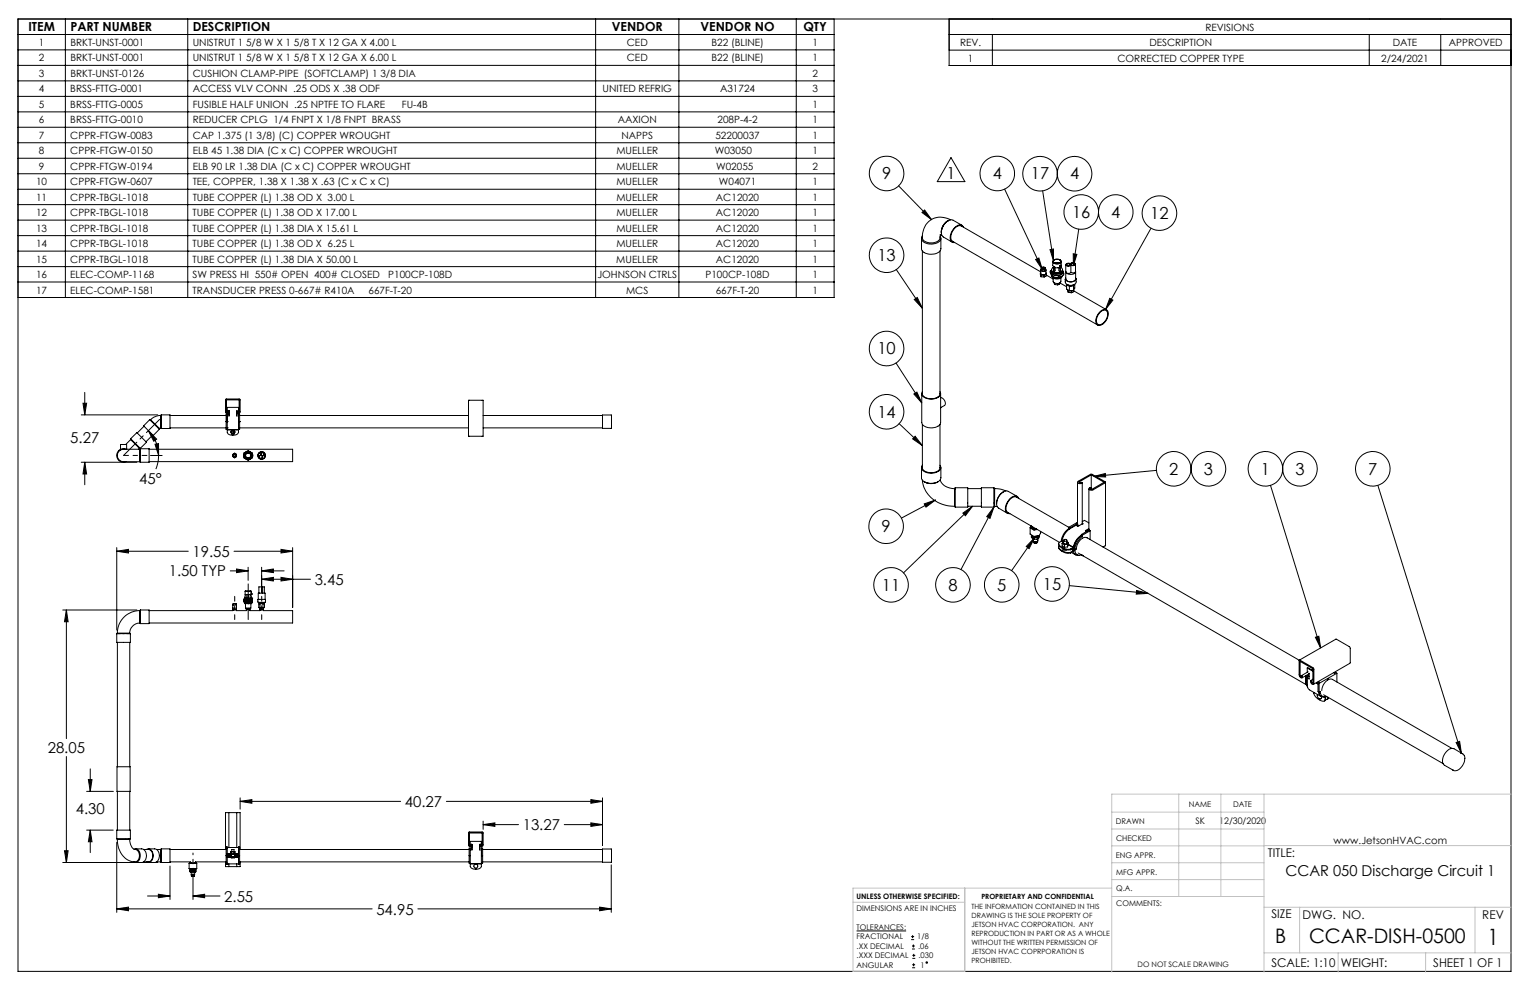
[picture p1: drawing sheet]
<svg xmlns="http://www.w3.org/2000/svg" width="432mm" height="279mm" viewBox="0 0 432 279" stroke-linecap="round" stroke-linejoin="round" font-family="sans-serif">
<g fill="none" stroke="#000" stroke-width=".28">
<path d="M5.1 18.5h230.3M5.1 9.7h230.3M5.1 14.1h230.3M5.1 5.4h421.3v268.7h-421.3zM18.5 5.4v78.6M53 5.4v78.6M168.1 5.4v78.6M191.6 5.4v78.6M224.7 5.4v78.6M235.4 5.4v78.6h-230.3M267.9 9.7h158.5M267.9 14.1h158.5"/>
<path d="M267.9 5.4v13.1h158.5M280.1 9.7v4.4M280.1 14.1v4.4M386.4 9.7v8.8M406.6 9.7v8.8M5.1 22.8h230.3M5.1 27.2h230.3M5.1 31.6h230.3M5.1 35.9h230.3M5.1 40.3h230.3M5.1 44.7h230.3M5.1 49h230.3"/>
<path d="M5.1 53.4h230.3M5.1 57.7h230.3M253.6 52.5l9.3 9.5M260.2 60l.7-.7 2 2.7zM268.4 44.5l3.9 6.8h-7.8zM283.5 53.4l10.6 22.6M294.3 53.8l3 19.8M5.1 62.1h230.3M5.1 66.5h230.3M5.1 70.9h230.3M5.1 75.2h230.3M5.1 79.6h230.3"/>
<path d="M252.9 76.1l7.4 10.9M260.1 67.3v2.9a2.76 2.76 0 0 0 3.5 1.5 1.94 1.94 0 0 0 1.9-1.5v-2.9M260.3 66.6a1.34 1.34 0 0 0 1.2 2.1 3.2 3.2 0 0 0 4-1.3l-.2-.7M260.3 70.8v40.4M265.3 70.8v40.4M265.4 66.3l.4 .1M267.4 62.4a3.9 3.9 0 0 0-1.7 3.3M267.6 62.3l-.2 .1M267.7 62.3l-.3 .1M267.8 62.2a3.6 3.6 0 0 0-2.1 3.7M268.3 62.1a5.2 5.2 0 0 0-5.8 .1 5.2 5.2 0 0 0-2 5.5 3.3 3.3 0 0 0 4.8-.3l.1-1.1M268.7 68.1l41.1 23.6"/>
<path d="M271.3 63.7l22.4 13M271.5 63.6l-2.5-1.4a2.84 2.84 0 0 0-3.2 2.5l-.1 .2a1.72 1.72 0 0 0 .5 2l2.5 1.4M271.5 63.9a1.95 1.95 0 0 0-2.6 1.2 2.18 2.18 0 0 0 .1 3.1M271.9 64.1a1.29 1.29 0 0 0-2.2-.1 3.6 3.6 0 0 0-1.3 4.1l.4 .3h.6M292.3 73.2l.9-.4 .9 3.2zM293.6 77l.2 .5M293.6 77l.2 1.1M293.7 76.2v1a.86 .86 0 0 0 1.5 0v-1M293.7 77h-.1M293.8 77.5v.6M293.8 77.5l.9 .1M293.8 78.1l.9 .1"/>
<path d="M293.9 75.7v.5a.72 .72 0 0 0 1.2 0v-.5M293.9 75.9a.55 .55 0 0 0 .1 .7 .55 .55 0 0 0 .7 0 .41 .41 0 0 0 .5-.2 .41 .41 0 0 0-.1-.5M294 75.6a.5 .5 0 0 1 .5-.2 .5 .5 0 0 1 .4 .4h-.1a.5 .5 0 0 1-.8-.2zM294.1 75.5a.3 .3 0 0 0-.2 .3 .3 .3 0 0 0 .3 .3 .45 .45 0 0 0 .6 0 .45 .45 0 0 0 .1-.6h-.1M294.1 75.5a.34 .34 0 0 1 .5-.1 .34 .34 0 0 1 .1 .4 .34 .34 0 0 1-.4 .1 .34 .34 0 0 1-.2-.4zM294.7 77.6v.6M295.1 77.9v.1M295.2 77l.1 .3M295.3 77.6l1.9 1.1M295.3 77.3l-.6 .3M295.3 77.3v.5l-.6 .4M296.3 70.4l1-.1v3.3z"/>
<path d="M296.4 76.5l.5 1.1M296.4 76.5v.5l.5 1.1M296.7 76.6l.1-.4a1.31 1.31 0 0 0 1.8 1.1 1.05 1.05 0 0 0 1.3-1.1v.4M296.8 76.4a1.81 1.81 0 0 0 3.1 0l.3 .7M296.8 76.3l-.4 .2M296.9 77.6l1.9 .3M296.9 78.1l1.9 .3M296.9 77.6v.5M297.1 73.8v1.1l.4 .5M297.1 75.6a.76 .76 0 0 0-.2 .9 .76 .76 0 0 0 .8 .4 1.41 1.41 0 0 0 2.1-1l-.3-.3M297.2 78.5v.9a1.26 1.26 0 0 0 2.2 0v-.9M297.3 78.2l1.5 .2"/>
<path d="M297.3 75.5h-.2M297.3 75.2v.3l.2 .1M297.4 73.4a1.25 1.25 0 0 1 2 .5 1.27 1.27 0 0 1-2.2-.2zM297.5 73.4l.3-.1a.98 .98 0 0 1 1.5 .7 1.19 1.19 0 0 1-2-.3zM297.5 79.8l.1 .5M297.5 75.4l.7 .2 1-.2 .1 1.3M297.5 75.4h.1M297.5 75.4l-.2 1.3M297.5 73.3a.61 .61 0 0 0-.4 .8 .61 .61 0 0 0 .8 .4 1.03 1.03 0 0 0 1.5-.9l-.2-.3M297.6 75.4l-.3 1.3M297.6 79.9v.4M297.7 74.2l.5-.1 .8 .1"/>
<path d="M297.7 76.4l-.4 .3M297.8 75.5v.9M298.8 75.5v.9M298.8 77.9v.5M298.9 76.4l.4 .3M299 75l.3 .5M299 75l.3-.2 .3 .5-.3 .2M299 75v.4l.3 .1M299.1 75.4l.2 1.3M299.1 73.3h.1M299.2 79.9l1.8 1M299.2 79.8v.2l-.7 .4"/>
<path d="M299.4 75.5h.1M299.4 75.5l-.2 .1M299.5 73.8v1.3M299.6 78l-.8 .4M299.6 76.5l-.1 .1a2.18 2.18 0 0 1-2.4 0M299.8 77.9a1.7 1.7 0 0 1-2.9 .1M299.9 76.5a1.06 1.06 0 0 1-1.4 1.2 1.39 1.39 0 0 1-1.8-1.1M300.2 77.1l-1.4 .8M300.2 77.1v.5l-1.4 .8M300.6 78.9h.1M300.8 78.5l-.2 .4M300.8 78.6a1.52 1.52 0 0 0 2.5 .6l.3-.6"/>
<path d="M300.8 76.6v.2M300.8 76.7v.1M300.8 76.8a.98 .98 0 0 0 1.4 .1M300.8 76.8a1.68 1.68 0 0 0 2.8-.1l-.1-.1a.85 .85 0 0 1-1.3 .3M300.9 74.5l.7-.2 .5 .1a.79 .79 0 0 1 .8-.3 .79 .79 0 0 1 .6 .6 1.04 1.04 0 0 1-1.3 .1v.1a.67 .67 0 0 1-.9 .3 .67 .67 0 0 1-.4-.7zM301 74.7a.67 .67 0 0 1 1.1 0M301.1 74.5a.47 .47 0 0 1 .6-.2 .47 .47 0 0 1 .2 .6 .47 .47 0 0 1-.6 .2 .47 .47 0 0 1-.2-.6zM302.2 74.8v2.1M302.3 74.6v-.1a.66 .66 0 0 1 1.1 .1M302.3 74.4a.58 .58 0 0 1 .6-.2 .58 .58 0 0 1 .4 .5 .56 .56 0 0 1-.6 .2 .56 .56 0 0 1-.4-.5zM302.9 71.6l1 .2-1 3.2zM303.5 74.5l.1 4.2a1.6 1.6 0 0 1-2.8 0v-4"/>
<path d="M303.6 78.5l.1 .2M303.7 78.7v.9a1.68 1.68 0 0 1-1.5 .9 1.68 1.68 0 0 1-1.6-.9v-.7M303.7 78.7h.1M304.4 64.7l-1.5 10.3M324.8 64.4l-12.8 22.9M258 84.5l.9-.5 1.4 3zM297.6 80.3l.9 .1M298.5 80v.4M299 80.2v.1M301 80.3v1.3l.8 .5M301 80.3l.8 .5M301.1 80.2l-.1 .1"/>
<path d="M301.3 81.8l.2 .7M301.4 80.4l.6 .2 .9-.2M301.4 81.9l.1 .1M301.5 82v.5M301.5 82h.2M301.5 82.5l.9 .1M301.8 80.8v1.3M302.1 82.1h.3M302.4 82.1v.5M302.5 82l-.1 .1M302.8 82.4v.1M303 80.7l-1.2 .1"/>
<path d="M303 80.7v1.3M303 82l-1.2 .1M303 82.1l9.3 5.3M303 81.8v.5l-.6 .3M303.1 80.3l-.1 .4M303.3 80.2v1.1l-.3 .7M310.4 88.1a1.25 1.25 0 0 1 1.3-.8 1.25 1.25 0 0 1 1.1 1.1 3.3 3.3 0 0 1-2.8 3.4 1.92 1.92 0 0 1-.3-2.9zM310.4 88.2a1.19 1.19 0 0 1 1.6-.6 1.19 1.19 0 0 1 .6 1.6 2.46 2.46 0 0 1-2.8 2.3 2.37 2.37 0 0 1 .6-3.3zM313.2 84.2l.9 .5-2.1 2.6zM22.9 117.1h21.6M23.4 113.8h1l-.5 3.3zM23.9 110.7v6.4"/>
<path d="M42.3 118.4l-1.8 1.8 1.3 1.3 1.5 1.4 1.7-1.8M42.3 118.4l2.7 2.7M42.3 118.4h.2M42.5 118.4l2.5 2.5M45.4 117.3a4.2 4.2 0 0 0-2.9 1.1M45.4 117.3v3.5M45.5 117.1h2.5v3.8h-2.5M45.5 117.1v3.8M45.5 117.1l-.1 .2M48 117.3h15.8M63.7 112.7l4-.1 .1 3.6a.45 .45 0 0 1-.6 .5 .45 .45 0 0 1-.2-.7l.1 .1a.21 .21 0 0 0 .1 .3 .21 .21 0 0 0 .3-.1v-3.4h-3.6v3.4a.27 .27 0 0 0 .4 .1 .27 .27 0 0 0 .1-.4 .46 .46 0 0 1-.2 .8 .46 .46 0 0 1-.6-.6zM63.8 119h.1"/>
<path d="M63.8 119v2.1h.3M63.8 119h.3M64.1 119v2.2M64.1 119h.1M64.1 116.9v2.1M64.4 116l-.3 .2v-1.2h3.2v1.2l-.2-.2M64.4 116h.1M64.5 116h.2v1.4h-.6M64.7 116.4l-.1 .5M64.7 116.9h-.9v2.1M66.7 116.9h.9v2.1M66.7 116.4l.1 .5"/>
<path d="M66.9 116h-.2v1.4h.6M67.3 119v2.2M67.3 119h.1M67.3 116.9v2.1M67.3 119h.3M67.6 119h.1M67.6 119v2.1h-.3M67.6 117.3h64.6M132.2 113h4.1v10.1h-4.1zM136.3 117.3h33.7M170 117.1l2.6 .1-.1 3.7h-2.5zM252.9 102.4l7.2 11.3"/>
<path d="M253.8 119.6l6.5 6.2M257.9 111.2l.9-.5 1.3 3zM260.1 111.1v8.1a2.9 2.9 0 0 0 4 1.4 1.69 1.69 0 0 0 1.4-1.4v-8.1M260.3 110.6a1.47 1.47 0 0 0 1.6 1.9 2.67 2.67 0 0 0 3.6-1.5l-.2-.4M260.3 111a2.16 2.16 0 0 0 2.7 1.5 2.12 2.12 0 0 0 2.3-1.5M260.3 119.8v12.3M265.3 119.8v12.3M265.5 112.2a1.52 1.52 0 0 1 1.1 2.2l-1.1 .7M22.9 130.5h15.7M23.9 130.5l.5 3.3h-1zM23.9 130.5v6.3M33.6 127.1l-.1 .1"/>
<path d="M35.6 126.8a1.93 1.93 0 0 0-2.7 1.8 1.93 1.93 0 0 0 2.7 1.7M35.8 126.8l-.1-1.4h-1.7l-.1 1.5M36.9 124.1l-1.4 1.3M36.9 123.8v.3M36.9 124.1l2.5 2.4M36.9 123.8l1.7-1.7 1.3 1.2 1.4 1.5-1.7 1.7M36.9 123.8l2.7 2.7M39.4 126.5h.2M39.4 126.5l-.3 .3M39.4 126.8v3.5M39.5 130.3l.1 .2M39.5 126.8h-2.1a6 6 0 0 0-3.8 .5 1.93 1.93 0 0 0 0 2.3 1.93 1.93 0 0 0 2.2 .7h3.7"/>
<path d="M39.5 126.8v3.5M39.6 126.6l-.1 .2M39.6 126.6h2.5v3.9h-2.5M39.6 126.6v3.9M40.6 120.3l-1.9 1.9M41.9 121.6l2.3 2.3-.8 .6zM41.9 121.6a10 10 0 0 1 2.9 7M42.1 126.8h40.5v3.5h-40.5M42.5 128.6h3.3M43.1 122.8l-1.9 1.9M43.7 125.4l1-.2 .1 3.4zM44.8 128.6l-.1 1.4-.7 2.4"/>
<path d="M45 120.9v.2M45.4 120.8l-.4 .1M45.4 120.8l.1 .1M48 120.8h15.8M64.1 120.8h.1M64.1 121.2v.1M64.1 121.3a1.48 1.48 0 0 0 .7 1.4 1.48 1.48 0 0 0 1.6 .1l.8-.6 .1-.9M64.1 121.2h.1M64.1 121.2h3.2M64.1 121.3h3.2M65.4 121.4h.6l.4 .5-.4 .6h-.6l-.3-.6zM65.7 128.2l.5-.3 .5 .3v.7l-.5 .3-.5-.3z"/>
<path d="M67.3 121.2v.1M67.3 121.2h.1M67.6 120.8h64.6M68.8 127.8l1.2-.6 1.2 .6v1.4l-1.2 .7-1.2-.7zM69.2 128.5h-.2l.2 .1M70 127.7v-.2l.1 .2M70 129.4v.2l.1-.2M70 127.5a1.1 1.1 0 0 1 1.1 .9M70.9 128.5h.1M70.9 128.6h.1M71.2 128.7h.1M71.2 128.4h.1"/>
<path d="M71.2 128.4v.3M71.2 128.4h-.3v.3h.3M73.7 127.8a.52 .52 0 0 1 .9 .2 .52 .52 0 0 1-.6 .7 .52 .52 0 0 1-.3 .7 .52 .52 0 0 1-.6-.4 .52 .52 0 0 1 .5-.6zM136.3 120.8h33.7M258.3 123.1l2 2.7-2.7-1.9zM260.1 132v2.8a2.31 2.31 0 0 0 2.7 1.6l1.7-.3a1.42 1.42 0 0 0 1-1.3v-2.8M260.3 135.5a8.6 8.6 0 0 0 9.1 7.4M260.3 131.3a1.17 1.17 0 0 0 .8 1.9 3.6 3.6 0 0 0 4.4-.9v-.4l-.2-.6M260.3 131.8a2.02 2.02 0 0 0 2.5 1.6 2.04 2.04 0 0 0 2.5-1.6M260.8 136a3.8 3.8 0 0 0 3.9 0M265.4 135.4a3.8 3.8 0 0 0 4 2.5M269.4 137.9v5"/>
<path d="M269.6 137.7l-.2 .2M269.6 137.7h3.5v5.4h-3.5M269.6 137.7v5.4M273.1 137.9h3.9M280.5 137.7h-3.5v5.4h3.5M280.5 137.7v5.4M280.5 137.7l.2 .2M280.7 137.9l1.5 .1 1.7 .6M280.7 137.9v5M283.2 138.8a3.7 3.7 0 0 0-1.9 3.4M304.1 136.1v11.6M304.2 135.9l3.6-2.1h.4l3.8 2.3-3.5 2.2a.61 .61 0 0 1-.7 .1 .61 .61 0 0 1-.4-.6l.5-.2-.2 .4 .4 .1 3.5-2-3.6-2.1-3.5 2.1 .2 .2 .6-.2 .1 .1-.1 .2a.6 .6 0 0 1-.7 .1 .6 .6 0 0 1-.4-.6z"/>
<path d="M305.4 136.2v11.6M307.3 138v11.6M307.9 137.7v.4M308 134v4.1M308.7 134.4l3.3-.8v1zM312 136.1v17.9l-.7 .4M326.4 132.8l-17.7 1.6M358.6 137l14.1 45.9M388.9 137l23.5 75.5M32.9 155.6l3.4-.6v1.1zM32.9 154.6v23.2M32.9 155.6h20.2"/>
<path d="M66 155.6h16.6M79.3 155l3.3 .6-3.3 .5zM82.6 154.6v16.9M260.8 142.2l3.2-1.1-2.7 2zM264 141.1l-9.6 5.1M269.4 142.9l.2 .2M271.7 144.8l2.8-1.9-2 2.7zM273.1 142.9h3.9M274.5 142.9l-19.5 18.8M280.5 143.1l-9.3 17.6M280.5 143.1l-1.1 3.2-.9-.5zM280.7 142.9l.7 .1"/>
<path d="M280.7 142.9l-.2 .2M284.3 144.6l14.7 8.5M286.8 140.3l14.9 8.5M287.1 140.4a1.95 1.95 0 0 0-2.6 1.2 2.18 2.18 0 0 0 .1 3.1M287.1 140.1l-2.5-1.4a2.58 2.58 0 0 0-3 2 2.18 2.18 0 0 0 .2 2.7l2.5 1.5M287.5 140.7a1.34 1.34 0 0 0-2.3-.1 3.4 3.4 0 0 0-1.1 4.1l.9 .3M290.7 148.9l.1 1.9 .9 .6 1.7-.3M290.8 148.9l.9 .7 1.1-.2M291 148.4l-.2 .5M291.1 148.4l-.2 .5 .9 .5 .8-.1M291.1 151.3v.4l.8 .5M291.1 151.3l.4 .2"/>
<path d="M291.2 151.1l-.1 .2M291.2 148.6a.89 .89 0 0 0 1.2 .6M291.2 151.1a1.17 1.17 0 0 0 2 .1M291.2 151.1l.3 .4M291.2 151.1h.1M291.5 151.5l1 .2M291.5 151.5l.4 .3M291.5 152v.5a.8 .8 0 0 0 1.4 0v-.5M291.6 152.7a.62 .62 0 0 0 .6 .6 .62 .62 0 0 0 .6-.6M291.7 152.8l.5 .2 .5-.2M291.8 153.2l.5 .2 .4-.2M291.9 151.8l-6.4 9.2"/>
<path d="M291.9 151.8v.4M291.9 151.8l-1.5 3-.8-.6zM292.5 151.7l-.6 .1M292.5 151.7h.6M292.8 151.2l-.7 .2M293.1 152l-1.2 .2M293.1 151.7v.3M293.2 151.2l-.7 .5M293.2 151.2l-.1 .5M293.2 151.2h.1M293.4 151.1l-.3 .9M293.7 150l-.3 1.1"/>
<path d="M298.8 153.5v.1a3.1 3.1 0 0 0 3.3 1.6M298.8 154.4v.2M298.8 154.6a3 3 0 0 0 3.3 1.5M298.9 154l-.1 .3a2.45 2.45 0 0 0 2.3 1.6h1M299.7 152.7l-.9 .7a2.89 2.89 0 0 0 3.1 1.6h.2M299.7 152.7l.3 .2M299.7 152.6v.1M299.7 152.6l.4 .2M299.8 153.4l.6 .3M299.8 153.4v.7l.6 .4M299.9 154.8a.67 .67 0 0 0 .5 .6 .67 .67 0 0 0 .7-.2M300 152.9l-.2 .5"/>
<path d="M300.2 152.5v.7l.3 .3 .6-.2v-.8M300.2 152.8l-.2 .1M300.2 152.3h.1a.37 .37 0 0 1 .5-.1 .37 .37 0 0 1 .2 .5 .41 .41 0 0 1-.5 .1 .41 .41 0 0 1-.3-.5zM300.4 153.7v.8M301.1 152.9l.4 .2M301.3 154.3l-.9 .2M301.3 153.6l-.9 .1M301.3 153.6v.7M301.5 153.6l1.4 .8M301.5 153.7l1.4 .8M301.5 153.1v.7l-.2 .5M301.5 153.1l-.2 .5"/>
<path d="M301.7 149.2a4.8 4.8 0 0 0-2.2 3.6M301.7 149.2l.1 .1M301.7 148.8l.3 .2M301.7 148.8v.4M302 149v.2M302 149.2a5.2 5.2 0 0 0-2.3 3.4M302.1 155v.2M302.1 155.9v.2M302.3 155l.7 .4M302.4 155.9l1.2 .7M302.4 155l.6 .4M302.9 154.5l-.8 .5"/>
<path d="M302.9 155.6h.1M302.9 154.4v.1M302.9 155.6l.6 .9 1 .2M302.9 155.6l-.8 .5M303 155.4h.1M303 155.4l-.9 .5M303 155h.1M303 155l-.3-.2 .7 .4M303.1 155.4v.2M303.1 155h-.1M303.4 155.2a1.28 1.28 0 0 0 .4 1.2 1.28 1.28 0 0 0 1.4 .2M303.7 156.4l.3 .2"/>
<path d="M303.7 154.9l-.3 .3M304.1 148.1l.5 .3M304.1 148.1l-.3 .2M304.1 147.8l-2.1 1.2M304.1 147.8v.3M304.1 147.8l-.3-.2-2.1 1.2M304.3 156.1l64.5 37.2M305.2 151a5.3 5.3 0 0 0-2.3 3.4M305.2 151.2a4.7 4.7 0 0 0-2.2 3.8M305.2 156.6h.1M305.2 151.2l.3 .2M305.2 150.8l.3 .2"/>
<path d="M305.2 150.8v.4M305.2 156.6l.3 .2M305.2 151.2a5.9 5.9 0 0 0-2.2 3.5l-.9 .5M305.4 147.8h.1M305.4 147.7l.2 .1-1.4 .8-.5-.4-1.7 1M305.4 147.2l.7-.3 1.2 .7M305.5 156.8h.1M305.5 151.4a5 5 0 0 0-2.1 3.8M305.5 151v.4M306.8 151.8l59.9 34.5M306.8 151.8a2.2 2.2 0 0 0-2.6 1.6l-.4 1.5M306.8 149.7h.1"/>
<path d="M306.8 149.7l-.3 .2M306.8 149.7l.2 .1M307.3 149.2l-1 .6 .4 .2M307.3 149.4h.1M307.3 149.4l-.5 .3M307.7 149.8l-2.2 1.2M307.7 149.8v2.5M307.7 149.8l-.4-.2-2.1 1.2M17.7 172.2h20.9M18.7 172.2l.5 3.3h-1zM18.7 172.2v36.3M32.9 178.9v2.4h3.9v-2.4"/>
<path d="M32.9 178.9h3.9M33.1 178.7l-.2 .2M33.1 178.7h3.5M36.6 178.7l.2 .2M39.4 172.3v3.5M39.5 175.8l.1 .2M39.5 175.8a2.89 2.89 0 0 0-2.9 2.9M39.5 172.3a6.3 6.3 0 0 0-6.4 6.4M39.5 172.3v3.5M39.6 172.2l-.1 .1M39.6 172.2v3.8M39.6 172.2h2.5v3.8h-2.5"/>
<path d="M65 161.1h5M65.7 170.7h1v1.4h-1zM65.7 171.6h1M65.8 172.1v.2h-23.7M65.8 170.4h.8M65.8 170.4v.3M66.2 171.6v.5M66.6 170.4v.3M66.7 172.1v.2h2.9v-.2M66.7 160.6l3.3 .5-3.3 .5zM68.8 169.4h1.2M68.8 169.4h.1"/>
<path d="M68.8 169.8l.6 .1M68.9 169.4h2.3M68.9 169.1h1.8a.3 .3 0 0 1 .4-.1 .3 .3 0 0 1 .1 .4M69 168.8l-.2 1.1h.6M69 168.8h1M69 170.1h2M69 169.9v.5h2v-.5M69 168.8h.1M69.2 167.7h.1M69.2 166.9h1.7M69.2 166.9v.8M69.3 167.8h.7"/>
<path d="M69.3 167.8h.1M69.3 167.8l-.3 1M69.3 170.4v1.2h1.5v-1.2M69.4 169.9h1.2M69.5 167.9v.8M69.5 171.6v.5h1.1v-.5M70 167.8v1M70 167.8h.1M70 168.8h.1M70 169.4h1.2M70 169.8l.6 .1M70 169.4v.4"/>
<path d="M70 171.6v.5M70 169.8l-.6 .1M70 160.1v3.7M70.1 168.8h.9M70.1 167.8h.7M70.1 167.8v1M70.5 172.1v.2h2.9v-.2M70.6 167.9v.8M70.8 167.8h.1M70.8 167.8l.2 1M70.9 167.4l.3 .2-.3 .1M70.9 166.9v.8"/>
<path d="M71 168.8l.1 .3M71 168.8h.1M71.2 169.4h.1M71.2 169.8l-.6 .1M71.2 169.4v.4M72.8 169.2v.8h2.1v-.8M72.8 169.2h2M72.8 169.2h.1M72.9 169.2v-1.8h1.9v1.8M73 170l.2 .3M73 170.4h1.6v1.1h-1.6zM73.2 170.3h1.2"/>
<path d="M73.2 170.3v.1M73.3 171.5v.6h1.1v-.6M73.3 171.6h1.1M73.4 170.4v1.1M73.8 171.6v.5M73.8 163.5l3.4-.6v1.1zM73.8 161.1l3.4-.5v1zM73.8 160.1v7.2M73.8 163.5h13.8M73.8 161.1h6.4M74.1 165.6h-1v1.8M74.1 165.6h.5v1.8"/>
<path d="M74.1 165.6v1.8M74.2 170.4v1.1M74.3 172.1v.2h8.3v3.5h-40.5M74.4 170.3v.1M74.6 170l-.2 .3M74.8 169.2h.1M79.3 162.9l3.3 .6-3.3 .5zM301.8 165.3l22.2 2.2M320.8 166.7l3.2 .8-3.3 .2zM371.2 179.8l1-.2 .5 3.3zM33.1 181.3v35.1M36.6 181.3v35.1"/>
<path d="M366.7 186.3l4 2.3 .1 4.2a.39 .39 0 0 1-.4 .4 .39 .39 0 0 1-.4-.4l-.1-.7 .2 .2a.26 .26 0 0 0 .1 .4 .26 .26 0 0 0 .3 0v-4l-3.6-2v3.9a.23 .23 0 0 0 .2 .4 .23 .23 0 0 0 .2-.3h.3a.37 .37 0 0 1-.2 .6 .37 .37 0 0 1-.5-.2l-.3-.7zM366.7 186.3l10.3-5.9 4 2.2v4.6l-10.3 5.9M368.4 190.7v2.4l.4 .2M368.5 190.7l.3 .1M368.8 190.8v2.5M368.8 193.3l.2 .7M368.9 193.2l.1 .8 .6 .7M368.9 193.2l-.1 .1M368.9 188.5v1.2M368.9 191.3v1.9M368.9 188.5l1.6 .9M368.9 188.5l.2-.1 1.4 .9"/>
<path d="M369.1 190.6l.4 .3M369.1 190.6l-.3 .2M369.1 190.6l-.2 .7M369.2 189.6l-1.8 1M369.4 190l.1 1.6-.6-.3M369.5 190.1l-2 1.2M369.6 194.7l3.2 1.9M370.5 191.7l-.6 .4M370.5 188.8l-.4 .2M370.8 195.4a3.1 3.1 0 0 0 2.9 2.5l.3-.4M371.6 192.7v.1M371.6 192.8l.4 .2"/>
<path d="M371.7 192.7l-.1 .1M371.8 196a.86 .86 0 0 0 1 1.2M372 192.7v2.5l.3 .1M372 192.7l.3 .2M372 192.4l.3 .1-.3 .2M372.1 195.3a1.3 1.3 0 0 0 1.6 1.4M372.3 195.3l.3-.1a1.29 1.29 0 0 0 .5 1.2 1.29 1.29 0 0 0 1.3 .2M372.3 192.9v2.4M372.3 195.3l.2 .5M372.7 197.2h.1M372.9 196.6l-.1 .6M372.9 196.4l.3 .2"/>
<path d="M372.9 196.4h.1M373.6 196.1l33.7 19.4M373.9 197.8h-.1M374 196.7v.8M374.1 197.4l-.2 .3M374.1 196.7v.7M374.1 197.4l-.1 .1M374.7 191.7l.2 .1M374.8 197.1l-.3 .3h-.4M374.8 191.6l-.1 .3a3.9 3.9 0 0 0-1.7 3M374.8 196.8v.3M374.8 191.6h.1"/>
<path d="M374.8 191.6l.1 .2M374.9 191.8l1.1-.1 33.8 19.5M374.9 197l-.4 .4M374.9 196.9v.1M374.9 197l-.1 .1M376.4 189.9l.3 .1 .3-.2 .3 .2M377.3 190l-5 2.9M377.3 190v2.5M18.7 213.5v29.9M25.5 217v6.3M33 216.4h3.7v6.9h-3.7zM411 209.5l.9-.3 .5 3.3z"/>
<path d="M412.2 212.7h.5l.5 .5M412.8 212.8l-2.4-1.5a3.1 3.1 0 0 0-3.3 3.3l.4 1.2 2.6 1.5a2.1 2.1 0 0 0 2.6-1.2l.6-1.3 .1-.9-.2-.6M24.4 234.3h7.6M24.4 223.3h7.6M24.9 220h1.1l-.5 3.3zM25.5 234.3l.5 3.3h-1.1zM25.5 234.3v6.3M32.9 236.7l.2 .2M32.9 236.7h3.9M32.9 236.7v-2.4h3.9v2.4M32.9 237.7v19.8M33.1 236.9a5.6 5.6 0 0 0 5.2 6.3 1.94 1.94 0 0 0 1-2 1.94 1.94 0 0 0-1.6-1.6l-.8-1.2-.3-1.5"/>
<path d="M33.1 236.9h3.5M33.1 223.3v11M36.6 223.3v11M36.8 236.7l-.2 .2M38.2 239.6l-.4 .1M38.2 239.6a2.02 2.02 0 0 1 1.4 1.9 2.02 2.02 0 0 1-1.5 1.9l-.5-.2M38.2 239.6h1.8a2.03 2.03 0 0 1 1.3 1.9 2.03 2.03 0 0 1-1.3 1.9M40.5 239.7h1.5M41.3 239.7a1.36 1.36 0 0 1 1.9 1.5 1.52 1.52 0 0 1-.3 1.6 1.52 1.52 0 0 1-1.6 .4M41.8 239.7a1.87 1.87 0 0 1 1.3 1.6 1.87 1.87 0 0 1-.9 1.9h-.4M41.9 239.6h1.7a2.03 2.03 0 0 1 1.4 1.9 2.03 2.03 0 0 1-1.4 1.9M44.2 239.7h1.2"/>
<path d="M45.4 239.7v3.5M45.5 239.6v3.8M45.5 239.6h2.5v3.8h-2.5M45.5 239.6l-.1 .1M48 239.7h15.8M63.8 239.3v2.2M63.8 239.3h.3M64.1 239.2v1.8M64.1 239.1l-.3-.1v.3M64.1 239.2h3.2M64.6 229.3h-1v10.4M64.6 229.3v9.9"/>
<path d="M64.6 229.3h2.2M66.8 229.3h1v10.4M66.8 229.3v9.9M67.3 239.2v1.8M67.3 239.1l.3-.1v.3M67.3 239.3h.3M67.6 239.3v2.2M67.6 239.7h64.8M67.8 226.2l3.3-.5v1zM67.8 225.2v3.2M67.8 226.2h45.3M126 226.2h44"/>
<path d="M132.7 239.4v2.1M132.9 238.5l-.2 .2v-1.2h3.2v1.2l-.2-.2M133.2 238.4a.48 .48 0 0 1-.5 .5 .48 .48 0 0 1-.5-.5v-3.4l.2-.2h3.8l.1 3.6a.48 .48 0 0 1-.4 .5 .48 .48 0 0 1-.5-.5M133.2 238.4l-.1-.2-.2 .1a.21 .21 0 0 1-.1 .4 .21 .21 0 0 1-.3-.3v-3.3h3.6v3.4a.3 .3 0 0 1-.4 .1 .3 .3 0 0 1-.1-.4l-.2 .2M133.2 238.5v1.4h-.5M133.2 238.9v.5h-.8v2.1M135.3 238.9l.1 .5h.8v2.1M135.4 238.5l-.1 1.4h.6v3.8M135.9 239.4v2.1h.3M136.2 239.7h33.8M136.3 232.7l3.4-.5v1zM136.3 231.7v2.4"/>
<path d="M136.3 232.7h10M159.2 232.7h10.8M166.8 225.7l3.2 .5-3.2 .5zM166.8 232.2l3.2 .5-3.2 .5zM170 239.6h2.6v3.7h-2.6zM170 225.2v13.4M17.7 243.4h26.8M18.2 240.1h1l-.5 3.3zM32.9 256.5l3.4-.5v1zM32.9 256.5h72.1M40.5 243.2h1.5M41.6 252.9h6.4"/>
<path d="M44.2 243.2h1.2M44.7 252.4l3.3 .5-3.3 .5zM45.4 243.2l.1 .2M48 243.2h5.7v.4M48 244.4v9.5M53.4 245.1h2.1M53.4 243.6h2.1M53.4 243.6v1.5M53.4 245.1l.1 .1M53.5 243.6h2M53.5 245.2h.1M53.5 243.6h.1"/>
<path d="M53.5 243.6h-.1M53.6 246l.2 .1M53.6 245.7v.3M53.8 245.4h1.3M53.8 245.2v.4M53.8 246.1h.7M53.8 245.6l.2 .1M53.8 245.6h.7M53.8 245.6l-.2 .1M54 246.9h.9M54 246.1v.8M54 246.9h.1"/>
<path d="M54 247.2h.9M54 246.9v.3M54 246l-.2 .1M54 246l.5 .1M54 245.7v.3M54.5 245.6l-.5 .1M54.5 246.1h.6M54.5 245.6l.4 .1M54.5 245.6h.6M54.5 252.9l3.2-.5v1zM54.5 246.6v7.3M54.5 252.9h7.6"/>
<path d="M54.9 246l.2 .1M54.9 246l-.4 .1M54.9 245.7v.3M54.9 245.2h.1M54.9 243.6h.1M54.9 246.9v.3M54.9 246.1v.8M54.9 246.9h.1M55.1 245.6l-.2 .1M55.1 245.6l.2 .1M55.1 245.2v.4M55.3 246l-.2 .1"/>
<path d="M55.3 245.7v.3M55.5 245.1l-2 .1M55.5 243.6v1.5M63.6 243.2v1.4h1M63.8 241.5v2.1M63.8 243.2h-8.6v.4M63.8 243.6v.3l.3-.1M63.8 241.5h1.4M63.8 243.6h.3M64.1 241h3.2M64.1 241.2h3.2M64.1 241h.1"/>
<path d="M64.1 241.5h.1M64.1 242v-.2h3.2v.2M64.1 242h3.2M64.1 242h.1M64.1 242v1.8M64.1 241v.5M64.1 241h1v-.6h1.3v.6h.9M64.1 243.8h3.2M64.6 243.8v.8M64.6 244.6h2.2M65.2 241.2v.6M65.4 241v-1.3h.6v1.3"/>
<path d="M66.2 241.5h1.4M66.2 241.2v.6M66.8 243.8v.8M67.3 241h.1M67.3 241.5h.1M67.3 242h.1M67.3 242v1.8M67.3 241v.5M67.3 243.6h.3M67.6 241.5v2.1M67.6 243.2h64.8M67.6 243.6v.3l-.3-.1"/>
<path d="M67.8 243.2v1.4h-1M117.9 256.5h54.6M132.4 241.5v2.1h.3M132.4 241.5h.3M132.7 241.5v2.2M132.7 243.7h3.2M132.7 243.7a1.47 1.47 0 0 0 2.1 1.6l1-.6 .1-1M136.2 241.5v2.1h-.3M136.2 243.2h33.8M169.2 256l3.3 .5-3.3 .5zM172.5 244.1v13.4M241.7 262.7h14"/>
<path d="M257.1 265.2h.9M257.1 264.3h.9M257.4 267.8h.8M257.4 267h.8M257.4 273.1h.9M257.4 272.3h.9M257.5 270.5h.8M257.5 269.6h.8M257.6 263.9v.9M257.8 266.6v.8M257.8 271.9v.8M257.9 269.2v.9"/>
<circle cx="250.2" cy="49" r="4.9"/>
<circle cx="281.5" cy="49" r="4.9"/>
<circle cx="293.5" cy="49" r="4.9"/>
<circle cx="303.3" cy="49" r="4.9"/>
<circle cx="305.2" cy="59.8" r="4.9"/>
<circle cx="314.9" cy="59.8" r="4.9"/>
<circle cx="250.2" cy="72" r="4.9"/>
<circle cx="327.2" cy="60.1" r="4.9"/>
<circle cx="250.2" cy="98.4" r="4.9"/>
<circle cx="250.2" cy="116.2" r="4.9"/>
<circle cx="65.7" cy="121.9" r=".32"/>
<circle cx="66.2" cy="128.6" r=".52"/>
<circle cx="66.2" cy="128.6" r=".42"/>
<circle cx="66.2" cy="128.6" r=".34"/>
<circle cx="66.2" cy="128.6" r=".26"/>
<circle cx="70" cy="128.5" r="1.11"/>
<circle cx="70" cy="128.5" r=".71"/>
<circle cx="70" cy="128.6" r=".79"/>
<circle cx="70" cy="128.5" r="1.14"/>
<circle cx="70" cy="128.5" r=".84"/>
<circle cx="73.6" cy="128.9" r=".4"/>
<circle cx="73.8" cy="128.6" r=".99"/>
<circle cx="73.8" cy="128.6" r=".97"/>
<circle cx="73.9" cy="128.5" r="1.08"/>
<circle cx="74.1" cy="128.2" r=".4"/>
<circle cx="331.2" cy="132.3" r="4.9"/>
<circle cx="341" cy="132.3" r="4.9"/>
<circle cx="357.1" cy="132.3" r="4.9"/>
<circle cx="366.9" cy="132.3" r="4.9"/>
<circle cx="387.4" cy="132.3" r="4.9"/>
<circle cx="250.1" cy="148.5" r="4.9"/>
<circle cx="251.5" cy="165.1" r="4.9"/>
<circle cx="269" cy="165.1" r="4.9"/>
<circle cx="282.7" cy="165.1" r="4.9"/>
<circle cx="296.9" cy="164.8" r="4.9"/>
<circle cx="134.3" cy="244.5" r=".56"/>
<circle cx="261.6" cy="271.7" r=".21"/>
</g>
<path d="M66.2 174.8v-6.5M73.9 174.8v-6.5" fill="none" stroke="#000" stroke-width=".28" stroke-dasharray="15.2 1.3 1.3 1.3" stroke-dashoffset="13.9"/>
<path d="M70 174.8v-10" fill="none" stroke="#000" stroke-width=".28" stroke-dasharray="15.2 1.3 1.3 1.3" stroke-dashoffset="12.1"/>
<path d="M54.5 245.5v-4.8" fill="none" stroke="#000" stroke-width=".28" stroke-dasharray="15.2 1.3 1.3 1.3" stroke-dashoffset="14.8"/>
<path d="M41.5 128.5h-6.6" fill="none" stroke="#000" stroke-width=".28" stroke-dasharray="15.2 1.3 1.3 1.3" stroke-dashoffset="13.8"/>
<path d="M45.1 118.4l-10.2 10.1" fill="none" stroke="#000" stroke-width=".28" stroke-dasharray="15.2 1.3 1.3 1.3" stroke-dashoffset="10"/>
<g fill="none" stroke="#c0c0c0" stroke-width=".28">
<path d="M313.8 234h42.9M313.8 229.2h42.9M332.7 224.1v28.9M344.6 224.1v28.9M356.7 224.1v50.3M426.4 224.1h-112.6v50.3M426.4 238.7h-112.6M240.7 254.6h31.6M272.3 250.6v23.5h-31.6v-23.5h73.1M313.8 253h42.9M313.8 243.5h42.9M313.8 248.2h42.9"/>
<path d="M356.7 256h69.7M366.8 256v12.9M416.3 256v12.9M356.7 268.9h69.7M377.6 268.9v5.5M402.3 268.9v5.5"/>
</g>
<g fill="#000">
<path d="M313.2 84.2l.9 .5-2.1 2.6zM260.2 60l.7-.7 2 2.7zM258 84.5l.9-.5 1.4 3zM257.9 111.2l.9-.5 1.3 3zM258.3 123.1l2 2.7-2.7-1.9zM260.8 142.2l3.2-1.1-2.7 2zM271.7 144.8l2.8-1.9-2 2.7zM280.5 143.1l-1.1 3.2-.9-.5zM291.9 151.8l-1.5 3-.8-.6zM320.8 166.7l3.2 .8-3.3 .2zM292.3 73.2l.9-.4 .9 3.2zM296.3 70.4l1-.1v3.3zM308.7 134.4l3.3-.8v1zM371.2 179.8l1-.2 .5 3.3zM411 209.5l.9-.3 .5 3.3zM302.9 71.6l1 .2-1 3.2z"/>
<path d="M79.3 155l3.3 .6-3.3 .5zM32.9 155.6l3.4-.6v1.1zM18.2 240.1h1l-.5 3.3zM18.7 172.2l.5 3.3h-1zM25.5 234.3l.5 3.3h-1.1zM24.9 220h1.1l-.5 3.3zM67.8 226.2l3.3-.5v1zM166.8 225.7l3.2 .5-3.2 .5zM136.3 232.7l3.4-.5v1zM166.8 232.2l3.2 .5-3.2 .5zM169.2 256l3.3 .5-3.3 .5zM32.9 256.5l3.4-.5v1zM44.7 252.4l3.3 .5-3.3 .5zM54.5 252.9l3.2-.5v1zM73.8 163.5l3.4-.6v1.1zM79.3 162.9l3.3 .6-3.3 .5zM73.8 161.1l3.4-.5v1zM66.7 160.6l3.3 .5-3.3 .5zM43.7 125.4l1-.2 .1 3.4zM41.9 121.6l2.3 2.3-.8 .6zM23.4 113.8h1l-.5 3.3zM23.9 130.5l.5 3.3h-1z"/>
</g>
<text font-size="6.3" x="419.8" y="266.7">1</text>
<g font-size="5.6">
<text x="359.9" y="266.2">B</text>
<text x="369.4" y="266.2">CCAR-DISH-0500</text>
</g>
<g font-size="4.7">
<text x="248.9" y="50.6">9</text>
<text x="267.1" y="50.6">1</text>
<text x="280.2" y="50.6">4</text>
<text x="291" y="50.6">17</text>
<text x="302" y="50.6">4</text>
<text x="302.6" y="61.5">16</text>
<text x="313.6" y="61.5">4</text>
<text x="324.6" y="61.8">12</text>
<text x="247.6" y="73.7">13</text>
<text x="247.6" y="100">10</text>
<text x="247.6" y="117.8">14</text>
<text x="330" y="133.9">2</text>
<text x="339.8" y="133.9">3</text>
<text x="355.9" y="133.9">1</text>
<text x="365.6" y="133.9">3</text>
<text x="386.2" y="133.9">7</text>
<text x="248.8" y="150.2">9</text>
<text x="248.9" y="166.7">11</text>
<text x="267.7" y="166.7">8</text>
<text x="281.4" y="166.7">5</text>
<text x="294.3" y="166.4">15</text>
</g>
<g font-size="4.2">
<text x="19.8" y="124.9">5.27</text>
<text x="39.2" y="136.5">45°</text>
<text x="54.3" y="157.1">19.55</text>
<text x="47.6" y="162.7">1.50 TYP</text>
<text x="88.8" y="165.1">3.45</text>
<text x="13.5" y="212.6">28.05</text>
<text x="114.3" y="227.8">40.27</text>
<text x="21.4" y="229.9">4.30</text>
<text x="147.5" y="234.3">13.27</text>
<text x="362.8" y="247.2">CCAR 050 Discharge Circuit 1</text>
<text x="63.3" y="254.5">2.55</text>
<text x="106.2" y="258.1">54.95</text>
</g>
<g font-size="3.5">
<text x="8" y="8.8">ITEM</text>
<text x="19.9" y="8.8">PART NUMBER</text>
<text x="54.4" y="8.8">DESCRIPTION</text>
<text x="172.7" y="8.8">VENDOR</text>
<text x="197.7" y="8.8">VENDOR NO</text>
<text x="226.8" y="8.8">QTY</text>
</g>
<g font-size="3.4">
<text x="357.8" y="241.9">TITLE:</text>
<text x="358.8" y="259.2">SIZE</text>
<text x="367.6" y="259.2">DWG. NO.</text>
<text x="418.3" y="259.3">REV</text>
<text x="358.8" y="272.9">SCALE: 1:10</text>
<text x="378.4" y="272.9">WEIGHT:</text>
<text x="404.5" y="272.9">SHEET 1 OF 1</text>
</g>
<g font-size="2.8">
<text x="340.2" y="8.6">REVISIONS</text>
<text x="11" y="17.3">2</text>
<text x="11" y="13">1</text>
<text x="19.9" y="17.3">BRKT-UNST-0001</text>
<text x="19.9" y="13">BRKT-UNST-0001</text>
<text x="54.4" y="17.3">UNISTRUT 1 5/8 W X 1 5/8 T X 12 GA X 6.00 L</text>
<text x="54.4" y="13">UNISTRUT 1 5/8 W X 1 5/8 T X 12 GA X 4.00 L</text>
<text x="176.9" y="17.3">CED</text>
<text x="176.9" y="13">CED</text>
<text x="200.8" y="17.3">B22 (BLINE)</text>
<text x="200.8" y="13">B22 (BLINE)</text>
<text x="229.3" y="13">1</text>
<text x="229.3" y="17.3">1</text>
<text x="271" y="13">REV.</text>
<text x="273.2" y="17.4">1</text>
<text x="315.4" y="17.4">CORRECTED COPPER TYPE</text>
<text x="324.4" y="13">DESCRIPTION</text>
<text x="389.8" y="17.4">2/24/2021</text>
<text x="393.1" y="13">DATE</text>
<text x="408.9" y="13">APPROVED</text>
<text x="11" y="21.7">3</text>
<text x="19.9" y="21.7">BRKT-UNST-0126</text>
<text x="54.4" y="21.7">CUSHION CLAMP-PIPE (SOFTCLAMP) 1 3/8 DIA</text>
<text x="229.3" y="21.7">2</text>
<text x="11" y="26.1">4</text>
<text x="19.8" y="26.1">BRSS-FTTG-0001</text>
<text x="54.4" y="26.1">ACCESS VLV CONN .25 ODS X .38 ODF</text>
<text x="170.1" y="26.1">UNITED REFRIG</text>
<text x="203.2" y="26.1">A31724</text>
<text x="229.3" y="26.1">3</text>
<text x="11" y="34.8">6</text>
<text x="11" y="30.4">5</text>
<text x="19.8" y="34.8">BRSS-FTTG-0010</text>
<text x="19.8" y="30.4">BRSS-FTTG-0005</text>
<text x="54.4" y="34.8">REDUCER CPLG 1/4 FNPT X 1/8 FNPT BRASS</text>
<text x="54.4" y="30.4">FUSIBLE HALF UNION .25 NPTFE TO FLARE</text>
<text x="113.4" y="30.4">FU-4B</text>
<text x="174.3" y="34.8">AAXION</text>
<text x="202.5" y="34.8">208P-4-2</text>
<text x="229.3" y="30.4">1</text>
<text x="229.3" y="34.8">1</text>
<text x="11" y="39.2">7</text>
<text x="19.8" y="39.2">CPPR-FTGW-0083</text>
<text x="54.4" y="39.2">CAP 1.375 (1 3/8) (C) COPPER WROUGHT</text>
<text x="175.4" y="39.2">NAPPS</text>
<text x="201.9" y="39.2">52200037</text>
<text x="229.3" y="39.2">1</text>
<text x="11" y="47.9">9</text>
<text x="11" y="43.5">8</text>
<text x="19.8" y="47.9">CPPR-FTGW-0194</text>
<text x="19.8" y="43.5">CPPR-FTGW-0150</text>
<text x="54.4" y="47.9">ELB 90 LR 1.38 DIA (C x C) COPPER WROUGHT</text>
<text x="54.4" y="43.5">ELB 45 1.38 DIA (C x C) COPPER WROUGHT</text>
<text x="174" y="47.9">MUELLER</text>
<text x="174" y="43.5">MUELLER</text>
<text x="201.7" y="43.5">W03050</text>
<text x="202.1" y="47.9">W02055</text>
<text x="229.3" y="47.9">2</text>
<text x="229.3" y="43.5">1</text>
<text x="10.2" y="52.3">10</text>
<text x="19.8" y="52.3">CPPR-FTGW-0607</text>
<text x="54.4" y="52.3">TEE, COPPER, 1.38 X 1.38 X .63 (C x C x C)</text>
<text x="174" y="52.3">MUELLER</text>
<text x="202.9" y="52.3">W04071</text>
<text x="229.3" y="52.3">1</text>
<text x="10.2" y="56.6">11</text>
<text x="19.8" y="56.6">CPPR-TBGL-1018</text>
<text x="54.4" y="56.6">TUBE COPPER (L) 1.38 OD X 3.00 L</text>
<text x="174" y="56.6">MUELLER</text>
<text x="202.1" y="56.6">AC12020</text>
<text x="229.3" y="56.6">1</text>
<text x="10.2" y="65.4">13</text>
<text x="10.2" y="61">12</text>
<text x="19.8" y="65.4">CPPR-TBGL-1018</text>
<text x="19.8" y="61">CPPR-TBGL-1018</text>
<text x="54.4" y="65.4">TUBE COPPER (L) 1.38 DIA X 15.61 L</text>
<text x="54.4" y="61">TUBE COPPER (L) 1.38 OD X 17.00 L</text>
<text x="173.9" y="65.4">MUELLER</text>
<text x="174" y="61">MUELLER</text>
<text x="202" y="65.4">AC12020</text>
<text x="202" y="61">AC12020</text>
<text x="229.3" y="65.4">1</text>
<text x="229.3" y="61">1</text>
<text x="10.2" y="69.7">14</text>
<text x="19.8" y="69.7">CPPR-TBGL-1018</text>
<text x="54.4" y="69.7">TUBE COPPER (L) 1.38 OD X 6.25 L</text>
<text x="173.9" y="69.7">MUELLER</text>
<text x="202" y="69.7">AC12020</text>
<text x="229.3" y="69.7">1</text>
<text x="10.2" y="74.1">15</text>
<text x="19.8" y="74.1">CPPR-TBGL-1018</text>
<text x="54.4" y="74.1">TUBE COPPER (L) 1.38 DIA X 50.00 L</text>
<text x="173.9" y="74.1">MUELLER</text>
<text x="202" y="74.1">AC12020</text>
<text x="229.3" y="74.1">1</text>
<text x="10.2" y="78.5">16</text>
<text x="10.2" y="82.9">17</text>
<text x="19.8" y="78.5">ELEC-COMP-1168</text>
<text x="19.8" y="82.9">ELEC-COMP-1581</text>
<text x="54.4" y="78.5">SW PRESS HI 550# OPEN 400# CLOSED</text>
<text x="54.4" y="82.9">TRANSDUCER PRESS 0-667# R410A</text>
<text x="104" y="82.9">667F-T-20</text>
<text x="109.6" y="78.5">P100CP-108D</text>
<text x="168.6" y="78.5">JOHNSON CTRLS</text>
<text x="176.7" y="82.9">MCS</text>
<text x="199.1" y="78.5">P100CP-108D</text>
<text x="202" y="82.9">667F-T-20</text>
<text x="229.3" y="78.5">1</text>
<text x="229.3" y="82.9">1</text>
<text x="376.4" y="238.1">www.JetsonHVAC.com</text>
</g>
<g font-size="2.5">
<text x="337.4" y="232.5">SK</text>
<text x="344.1" y="232.6">12/30/2020</text>
</g>
<g font-size="2.2">
<text x="335.6" y="227.8">NAME</text>
<text x="348" y="227.8">DATE</text>
<text x="314.9" y="232.6">DRAWN</text>
<text x="315" y="237.4">CHECKED</text>
<text x="314.9" y="242.1">ENG APPR.</text>
<text x="315" y="251.6">Q.A.</text>
<text x="315" y="246.8">MFG APPR.</text>
<text x="241.7" y="257.2">DIMENSIONS ARE IN INCHES</text>
<text x="315" y="255.8">COMMENTS:</text>
<text x="241.7" y="262.5">TOLERANCES:</text>
<text x="241.7" y="267.8">.XX DECIMAL</text>
<text x="241.7" y="265.1">FRACTIONAL</text>
<text x="258.9" y="265.1">1/8</text>
<text x="259.1" y="267.8">.06</text>
<text x="241.7" y="273.1">ANGULAR</text>
<text x="241.7" y="270.4">.XXX DECIMAL</text>
<text x="259.2" y="270.4">.030</text>
<text x="259.7" y="273.1">1</text>
</g>
<g font-size="2.1">
<text x="241.7" y="253.6">UNLESS OTHERWISE SPECIFIED:</text>
<text x="321.1" y="272.9">DO NOT SCALE DRAWING</text>
</g>
<g font-size="2">
<text x="274.2" y="256.5">THE INFORMATION CONTAINED IN THIS</text>
<text x="277" y="253.6">PROPRIETARY AND CONFIDENTIAL</text>
<text x="274.2" y="259">DRAWING IS THE SOLE PROPERTY OF</text>
<text x="274.2" y="261.6">JETSON HVAC CORPORATION. ANY</text>
<text x="274.2" y="264.1">REPRODUCTION IN PART OR AS A WHOLE</text>
<text x="274.2" y="266.6">WITHOUT THE WRITTEN PERMISSION OF</text>
<text x="274.2" y="269.1">JETSON HVAC COPRPORATION IS</text>
<text x="274.2" y="271.7">PROHIBITED.</text>
</g>
</svg>
